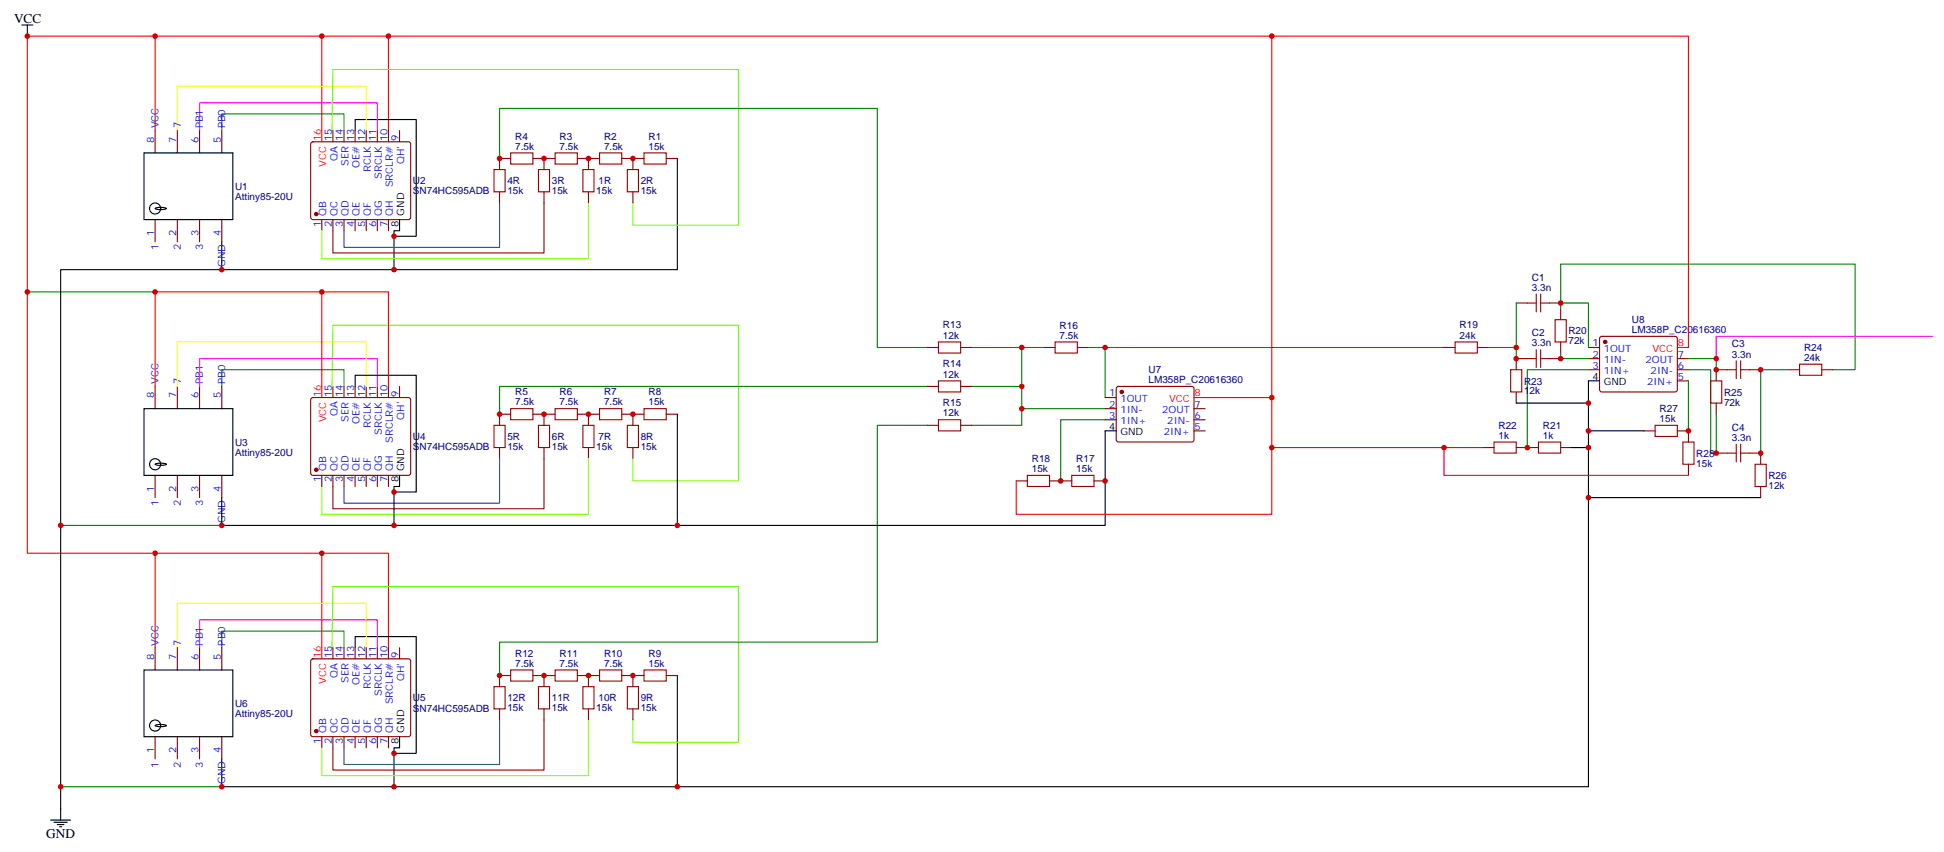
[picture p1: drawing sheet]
<svg xmlns="http://www.w3.org/2000/svg" width="617mm" height="270mm" viewBox="0 0 617 270" stroke-linecap="round" stroke-linejoin="round" font-family="sans-serif">
<path d="M49.2 11.5h-40.5v164h40.5M102.2 11.5h21.1v30M123.3 11.5h280.5v114.6h-24.7M403.8 11.5h132.3v98.7h-3.5M49.2 41.5v-30h53v33.5M102.2 92.6h21.1v30M49.2 122.6v-30h53v33.5M403.8 126.1v37.1h-81.1v-10.6M403.8 142h67M458.5 142v8.8h77.6M102.2 175.5h21.1v30M49.2 205.5v-30h53v33.5" fill="none" stroke="#f00" stroke-width=".35"/>
<g fill="none" stroke="#000" stroke-width=".35">
<path d="M6.9 7.9h3.5M8.7 7.9v3.6M45.7 48.5h28.2v21.2h-28.2zM112.7 41.5v-3.6h19.5v37.1h-7.1M215.1 50.3v35.2h-90M49.3 66a5.1 5.1 0 0 1 3.5 .1 4.6 4.6 0 0 1-3.6 0zM126.9 69.7v3.5h-1.8v12.3h-54.7v-8.8M70.4 85.5h-51.1v174.7M45.7 129.6h28.2v21.2h-28.2zM112.7 122.6v-3.5h19.5v37h-7.1M215.1 131.4v35.3h-90M354.4 136.7h-3.5v30h-135.8"/>
<path d="M481.4 127.9h22.9M504.3 136.7h17.7M507.9 120.8h-3.6v128.8h-289.2M49.3 147.2a5.1 5.1 0 0 1 3.5 .1 4.6 4.6 0 0 1-3.6 0zM126.9 150.8v3.5h-1.8v12.4h-54.7v-8.8M499 142h5.3M504.3 157.9h54.7M45.7 212.5h28.2v21.2h-28.2zM112.7 205.5v-3.5h19.5v37h-7.1M215.1 214.3v35.3h-90M49.3 230.1a5.1 5.1 0 0 1 3.5 .1 4.6 4.6 0 0 1-3.6 0zM126.9 233.7v3.5h-1.8v12.4h-54.7v-8.8"/>
<path d="M16.1 260.2h6.3M17.1 260.9h4.3M18.2 261.6h2.1M18.9 262.3h.7"/>
<circle cx="49.2" cy="66.1" r="1.76"/>
<circle cx="49.2" cy="147.3" r="1.76"/>
<circle cx="49.2" cy="230.2" r="1.76"/>
</g>
<path d="M70.4 41.5v-5.3h38.8v5.3M70.4 122.6v-5.3h38.8v5.3M70.4 205.5v-5.3h38.8v5.3" fill="none" stroke="#360" stroke-width=".35"/>
<path d="M56.3 41.5v-14.2h60v14.2M56.3 122.6v-14.1h60v14.1M56.3 205.5v-14.1h60v14.1" fill="none" stroke="#ff0" stroke-width=".35"/>
<path d="M63.4 41.5v-8.9h56.4v8.9M613.7 106.7h-68.8v7.1M63.4 122.6v-8.8h56.4v8.8M63.4 205.5v-8.8h56.4v8.8" fill="none" stroke="#f0f" stroke-width=".35"/>
<path d="M105.7 41.5l-.3-.1 .3-19.4h128.8v49.4h-33.6v-7M105.7 122.6h-.3l.3-19.4h128.8v49.4h-33.6v-7.1M105.7 205.5h-.3l.3-19.4h128.8v49.4h-33.6v-7.1" fill="none" stroke="#6f0" stroke-width=".35"/>
<g fill="none" stroke="#870000" stroke-width=".35">
<path d="M49.2 41.5v7M56.3 41.5v7M63.4 41.5v7M70.4 41.5v7M98.9 45.2l.4-.2h30.4l.5 .2 .2 .5v23.3l-.2 .5-.5 .2h-30.4l-.5-.3-.2-.4v-23.3zM105.7 41.5v3.5M109.2 41.5v3.5M112.7 41.5v3.5M116.3 41.5v3.5M119.8 41.5v3.5M123.3 41.5v3.5M126.9 41.5v3.5"/>
<path d="M162.1 50.3h-3.5v3.5M169.2 50.3h7M172.7 50.3v3.5M183.3 50.3h7.1M186.8 50.3v3.5M197.4 50.3h7.1M200.9 50.3v3.5M211.5 50.3h3.6M49.2 69.7v7M56.3 69.7v7M63.4 69.7v7M70.4 69.7v7"/>
<path d="M102.2 69.7v3.5M105.7 69.7v3.5M109.2 69.7v3.5M112.7 69.7v3.5M116.3 69.7v3.5M119.8 69.7v3.5M123.3 69.7v3.5M158.6 60.9v3.5M172.7 60.9v3.5M186.8 60.9v3.5M200.9 60.9v3.5M481.4 96.1h3.5"/>
<path d="M492 96.1h3.5M495.5 97.9v3.5M294.4 110.2h3.6M305 110.2h3.5M331.5 110.2h3.5M342.1 110.2h3.5M458.5 110.2h3.5M469.1 110.2h3.5M484.9 113.8h-3.5v3.5M492 113.8h3.5M495.5 108.5v3.5M504.3 110.2h3.6"/>
<path d="M504.3 113.8h3.6M504.3 117.3h3.6M508.1 106.9l.5-.2h23.2l.5 .2 .3 .5-.1 16.5-.7 .5-23.5-.1-.4-.7v-16.2zM532.6 113.8h3.5M532.6 117.3h3.5M548.4 117.3h-3.5v3.5M555.5 117.3h3.5M567.8 117.3h3.6M578.4 117.3h3.5M49.2 122.6v7M56.3 122.6v7M63.4 122.6v7"/>
<path d="M70.4 122.6v7M98.9 126.3l.4-.2h30.4l.5 .2 .2 .5v23.3l-.2 .5-.5 .2h-30.4l-.5-.2-.2-.5v-23.3zM105.7 122.6v3.5M109.2 122.6v3.5M112.7 122.6v3.5M116.3 122.6v3.5M119.8 122.6v3.5M123.3 122.6v3.5M126.9 122.6v3.5M162.1 131.4h-3.5v3.5M169.2 131.4h7M172.7 131.4v3.5"/>
<path d="M183.3 131.4h7.1M186.8 131.4v3.5M197.4 131.4h7.1M200.9 131.4v3.5M211.5 131.4h3.6M294.4 122.6h3.6M294.4 134.9h3.6M305 122.6h3.5M305 134.9h3.5M350.9 126.1h3.5M350.9 129.6h3.5M350.9 133.2h3.5"/>
<path d="M354.6 122.8l.5-.2h23.3l.5 .2 .2 .5-.1 16.5-.6 .4h-23.6l-.4-.7v-16.2zM379.1 129.6h3.5M379.1 133.2h3.5M379.1 136.7h3.5M481.4 124.4v3.5M522 136.7h3.5M532.6 136.7h3.5v3.5M532.6 120.8h3.5M544.9 127.9v3.5M49.2 150.8v7.1M56.3 150.8v7.1M63.4 150.8v7.1"/>
<path d="M70.4 150.8v7.1M102.2 150.8v3.5M105.7 150.8v3.5M109.2 150.8v3.5M112.7 150.8v3.5M116.3 150.8v3.5M119.8 150.8v3.5M123.3 150.8v3.5M158.6 142v3.5M172.7 142v3.5M186.8 142v3.5M200.9 142v3.5"/>
<path d="M322.7 152.6h3.5M333.2 152.6h7.1M347.3 152.6h3.6M470.8 142h3.5M481.4 142h7.1M495.5 142h3.5M536.1 147.3v3.5M544.9 143.8h3.5M555.5 143.8h3.5v3.5M559 154.3v3.6M49.2 205.5v7M56.3 205.5v7"/>
<path d="M63.4 205.5v7M70.4 205.5v7M98.9 209.2l.4-.2h30.4l.5 .2 .2 .5v23.3l-.2 .5-.5 .2h-30.4l-.5-.2-.2-.5v-23.3zM105.7 205.5v3.5M109.2 205.5v3.5M112.7 205.5v3.5M116.3 205.5v3.5M119.8 205.5v3.5M123.3 205.5v3.5M126.9 205.5v3.5M162.1 214.3h-3.5v3.5M169.2 214.3h7"/>
<path d="M172.7 214.3v3.5M183.3 214.3h7.1M186.8 214.3v3.5M197.4 214.3h7.1M200.9 214.3v3.5M211.5 214.3h3.6M49.2 233.7v7.1M56.3 233.7v7.1M63.4 233.7v7.1M70.4 233.7v7.1M102.2 233.7v3.5M105.7 233.7v3.5"/>
<path d="M109.2 233.7v3.5M112.7 233.7v3.5M116.3 233.7v3.5M119.8 233.7v3.5M123.3 233.7v3.5M158.6 224.9v3.5M172.7 224.9v3.5M186.8 224.9v3.5M200.9 224.9v3.5"/>
</g>
<g fill="#870000" stroke="#870000" stroke-width=".35">
<circle cx="100.4" cy="67.9" r=".53"/>
<circle cx="100.4" cy="149" r=".53"/>
<circle cx="100.4" cy="232" r=".53"/>
<circle cx="356.2" cy="124.4" r=".53"/>
<circle cx="509.6" cy="108.5" r=".53"/>
</g>
<path d="M186.8 64.4v17.6h-84.6v-8.8M186.8 145.5v17.7h-84.6v-8.9M186.8 228.4v17.7h-84.6v-8.9" fill="none" stroke="#9f0" stroke-width=".35"/>
<path d="M172.7 64.4v15.9h-67v-7.1M172.7 145.5v15.9h-67v-7.1M172.7 228.4v15.9h-67v-7.1" fill="none" stroke="#900" stroke-width=".35"/>
<path d="M158.6 64.4v14.1h-49.4v-5.3M158.6 145.5v14.1h-49.4v-5.3M158.6 228.4v14.1h-49.4v-5.3" fill="none" stroke="#069" stroke-width=".35"/>
<g fill="none" stroke="#a10000" stroke-width=".35">
<path d="M156.8 53.8h3.6v7.1h-3.6zM162.1 48.5h7.1v3.5h-7.1zM171 53.8h3.5v7.1h-3.5zM176.2 48.5h7.1v3.5h-7.1zM185.1 53.8h3.5v7.1h-3.5zM190.4 48.5h7v3.5h-7zM199.2 53.8h3.5v7.1h-3.5zM204.5 48.5h7v3.5h-7zM484.9 96.1h2.9M487.8 93.3v5.7M489.2 93.3v5.7M489.2 96.1h2.8"/>
<path d="M298 108.5h7v3.5h-7zM335 108.5h7.1v3.5h-7.1zM462 108.5h7.1v3.5h-7.1zM479.6 117.3h3.6v7.1h-3.6zM484.9 113.8h2.9M487.8 110.9v5.7M489.2 113.8h2.8M489.2 110.9v5.7M493.7 101.4h3.6v7.1h-3.6zM548.4 117.3h2.9M551.3 114.5v5.6M552.7 117.3h2.8"/>
<path d="M552.7 114.5v5.6M571.4 115.5h7v3.6h-7zM156.8 134.9h3.6v7.1h-3.6zM162.1 129.6h7.1v3.6h-7.1zM171 134.9h3.5v7.1h-3.5zM176.2 129.6h7.1v3.6h-7.1zM185.1 134.9h3.5v7.1h-3.5zM190.4 129.6h7v3.6h-7zM199.2 134.9h3.5v7.1h-3.5zM204.5 129.6h7v3.6h-7zM298 120.8h7v3.6h-7zM298 133.2h7v3.5h-7z"/>
<path d="M525.5 134.9h7.1v3.6h-7.1zM543.1 120.8h3.6v7.1h-3.6zM326.2 150.8h7v3.5h-7zM340.3 150.8h7v3.5h-7zM474.3 140.2h7.1v3.6h-7.1zM488.5 140.2h7v3.6h-7zM534.3 140.2h3.5v7.1h-3.5zM548.4 143.8h2.9M551.3 140.9v5.7M552.7 140.9v5.7M552.7 143.8h2.8M557.2 147.3h3.6v7h-3.6z"/>
<path d="M156.8 217.8h3.6v7.1h-3.6zM162.1 212.5h7.1v3.6h-7.1zM171 217.8h3.5v7.1h-3.5zM176.2 212.5h7.1v3.6h-7.1zM185.1 217.8h3.5v7.1h-3.5zM190.4 212.5h7v3.6h-7zM199.2 217.8h3.5v7.1h-3.5zM204.5 212.5h7v3.6h-7z"/>
</g>
<g fill="none" stroke="#008700" stroke-width=".35">
<path d="M158.6 50.3v-15.9h120v75.8h15.8M8.7 92.6h40.5M481.4 96.1v14.1M495.5 97.9v-1.8h8.8v14.1M495.5 96.1v-12.3h93.5v33.5h-7.1M308.5 110.2h15.9v19.4h26.5M324.4 110.2h7.1M345.6 110.2h5.3M458.5 110.2h-107.6v15.9M472.6 110.2h8.8v3.6M495.5 112v1.8h8.8M504.3 117.3h-19.4v24.7"/>
<path d="M536.1 113.8h8.8v3.5M536.1 117.3h7v26.5h1.8v-12.4M567.8 117.3h-8.8v26.5M294.4 122.6h-135.8v8.8M294.4 134.9h-15.8v68.8h-120v10.6M308.5 122.6h15.9M324.4 129.6v5.3h-15.9M350.9 133.2h-14.1v19.4M536.1 120.8v15.9M19.3 166.7h51.1M19.3 249.6h51.1"/>
</g>
<g fill="#c00">
<circle cx="102.2" cy="11.5" r=".88"/>
<circle cx="125.1" cy="85.5" r=".88"/>
<circle cx="200.9" cy="50.3" r=".88"/>
<circle cx="186.8" cy="50.3" r=".88"/>
<circle cx="172.7" cy="50.3" r=".88"/>
<circle cx="125.1" cy="75" r=".88"/>
<circle cx="125.1" cy="156.1" r=".88"/>
<circle cx="172.7" cy="131.4" r=".88"/>
<circle cx="186.8" cy="131.4" r=".88"/>
<circle cx="200.9" cy="131.4" r=".88"/>
<circle cx="125.1" cy="166.7" r=".88"/>
<circle cx="102.2" cy="92.6" r=".88"/>
<circle cx="102.2" cy="175.5" r=".88"/>
<circle cx="125.1" cy="249.6" r=".88"/>
<circle cx="200.9" cy="214.3" r=".88"/>
<circle cx="186.8" cy="214.3" r=".88"/>
<circle cx="172.7" cy="214.3" r=".88"/>
<circle cx="125.1" cy="239" r=".88"/>
<circle cx="49.2" cy="175.5" r=".88"/>
<circle cx="49.2" cy="92.6" r=".88"/>
<circle cx="8.7" cy="92.6" r=".88"/>
<circle cx="49.2" cy="11.5" r=".88"/>
<circle cx="8.7" cy="11.5" r=".88"/>
<circle cx="70.4" cy="85.5" r=".88"/>
<circle cx="70.4" cy="166.7" r=".88"/>
<circle cx="19.3" cy="166.7" r=".88"/>
<circle cx="70.4" cy="249.6" r=".88"/>
<circle cx="19.3" cy="249.6" r=".88"/>
<circle cx="158.6" cy="50.3" r=".88"/>
<circle cx="158.6" cy="131.4" r=".88"/>
<circle cx="158.6" cy="214.3" r=".88"/>
<circle cx="324.4" cy="129.6" r=".88"/>
<circle cx="324.4" cy="122.6" r=".88"/>
<circle cx="350.9" cy="110.2" r=".88"/>
<circle cx="324.4" cy="110.2" r=".88"/>
<circle cx="123.3" cy="11.5" r=".88"/>
<circle cx="215.1" cy="166.7" r=".88"/>
<circle cx="350.9" cy="152.6" r=".88"/>
<circle cx="336.8" cy="152.6" r=".88"/>
<circle cx="403.8" cy="126.1" r=".88"/>
<circle cx="481.4" cy="110.2" r=".88"/>
<circle cx="495.5" cy="113.8" r=".88"/>
<circle cx="495.5" cy="96.1" r=".88"/>
<circle cx="215.1" cy="249.6" r=".88"/>
<circle cx="504.3" cy="142" r=".88"/>
<circle cx="403.8" cy="142" r=".88"/>
<circle cx="484.9" cy="142" r=".88"/>
<circle cx="481.4" cy="113.8" r=".88"/>
<circle cx="504.3" cy="127.9" r=".88"/>
<circle cx="559" cy="117.3" r=".88"/>
<circle cx="544.9" cy="117.3" r=".88"/>
<circle cx="544.9" cy="143.8" r=".88"/>
<circle cx="559" cy="143.8" r=".88"/>
<circle cx="504.3" cy="157.9" r=".88"/>
<circle cx="536.1" cy="136.7" r=".88"/>
<circle cx="504.3" cy="136.7" r=".88"/>
<circle cx="458.5" cy="142" r=".88"/>
<circle cx="403.8" cy="11.5" r=".88"/>
<circle cx="544.9" cy="113.8" r=".88"/>
</g>
<g font-size="4.2">
<text x="4.4" y="7.2">VCC</text>
<text x="14.7" y="265.8">GND</text>
</g>
<g font-size="3.2" fill="#00f">
<text x="50.3" y="40.7" transform="rotate(-90 50.3 40.7)">VCC</text>
<text x="57.4" y="40.7" transform="rotate(-90 57.4 40.7)">7</text>
<text x="64.4" y="40.7" transform="rotate(-90 64.4 40.7)">PB1</text>
<text x="71.5" y="40.7" transform="rotate(-90 71.5 40.7)">PB0</text>
<text x="48.9" y="45.2" transform="rotate(-90 48.9 45.2)">8</text>
<text x="56" y="45.2" transform="rotate(-90 56 45.2)">7</text>
<text x="63" y="45.2" transform="rotate(-90 63 45.2)">6</text>
<text x="70.1" y="45.2" transform="rotate(-90 70.1 45.2)">5</text>
<text x="105.3" y="44.8" transform="rotate(-90 105.3 44.8)">15</text>
<text x="108.9" y="44.8" transform="rotate(-90 108.9 44.8)">14</text>
<text x="112.4" y="44.8" transform="rotate(-90 112.4 44.8)">13</text>
<text x="115.9" y="44.8" transform="rotate(-90 115.9 44.8)">12</text>
<text x="119.5" y="44.8" transform="rotate(-90 119.5 44.8)">11</text>
<text x="123" y="44.8" transform="rotate(-90 123 44.8)">10</text>
<text x="126.5" y="44.8" transform="rotate(-90 126.5 44.8)">9</text>
<text x="107.1" y="51" transform="rotate(-90 107.1 51)">QA</text>
<text x="110.6" y="52.7" transform="rotate(-90 110.6 52.7)">SER</text>
<text x="114.2" y="53.4" transform="rotate(-90 114.2 53.4)">OE#</text>
<text x="128.3" y="52" transform="rotate(-90 128.3 52)">QH'</text>
<text x="117.7" y="54.7" transform="rotate(-90 117.7 54.7)">RCLK</text>
<text x="121.2" y="56.8" transform="rotate(-90 121.2 56.8)">SRCLK</text>
<text x="124.7" y="59.4" transform="rotate(-90 124.7 59.4)">SRCLR#</text>
<text x="101.8" y="71.9" transform="rotate(-90 101.8 71.9)">1</text>
<text x="103.6" y="68.4" transform="rotate(-90 103.6 68.4)">QB</text>
<text x="105.3" y="71.9" transform="rotate(-90 105.3 71.9)">2</text>
<text x="107.1" y="68.4" transform="rotate(-90 107.1 68.4)">QC</text>
<text x="108.9" y="71.9" transform="rotate(-90 108.9 71.9)">3</text>
<text x="110.6" y="68.4" transform="rotate(-90 110.6 68.4)">QD</text>
<text x="112.4" y="71.9" transform="rotate(-90 112.4 71.9)">4</text>
<text x="114.2" y="68.4" transform="rotate(-90 114.2 68.4)">QE</text>
<text x="115.9" y="71.9" transform="rotate(-90 115.9 71.9)">5</text>
<text x="117.7" y="68.4" transform="rotate(-90 117.7 68.4)">QF</text>
<text x="119.5" y="71.9" transform="rotate(-90 119.5 71.9)">6</text>
<text x="121.2" y="68.4" transform="rotate(-90 121.2 68.4)">QG</text>
<text x="123" y="71.9" transform="rotate(-90 123 71.9)">7</text>
<text x="124.7" y="68.4" transform="rotate(-90 124.7 68.4)">QH</text>
<text x="48.9" y="75" transform="rotate(-90 48.9 75)">1</text>
<text x="56" y="75" transform="rotate(-90 56 75)">2</text>
<text x="63" y="75" transform="rotate(-90 63 75)">3</text>
<text x="70.1" y="75" transform="rotate(-90 70.1 75)">4</text>
<text x="50.3" y="79.4" transform="rotate(-90 50.3 79.4)">1</text>
<text x="57.4" y="79.4" transform="rotate(-90 57.4 79.4)">2</text>
<text x="64.4" y="79.4" transform="rotate(-90 64.4 79.4)">3</text>
<text x="71.5" y="84.7" transform="rotate(-90 71.5 84.7)">GND</text>
<text x="505.7" y="109.9">1</text>
<text x="505.7" y="113.4">2</text>
<text x="509.2" y="111.7">1OUT</text>
<text x="532.7" y="113.4">7</text>
<text x="505.7" y="116.9">3</text>
<text x="509.2" y="115.2">1IN-</text>
<text x="509.2" y="118.7">1IN+</text>
<text x="522.5" y="115.2">2OUT</text>
<text x="524.1" y="118.7">2IN-</text>
<text x="532.7" y="116.9">6</text>
<text x="50.3" y="121.9" transform="rotate(-90 50.3 121.9)">VCC</text>
<text x="57.4" y="121.9" transform="rotate(-90 57.4 121.9)">7</text>
<text x="64.4" y="121.9" transform="rotate(-90 64.4 121.9)">PB1</text>
<text x="71.5" y="121.9" transform="rotate(-90 71.5 121.9)">PB0</text>
<text x="105.3" y="125.9" transform="rotate(-90 105.3 125.9)">15</text>
<text x="108.9" y="125.9" transform="rotate(-90 108.9 125.9)">14</text>
<text x="112.4" y="125.9" transform="rotate(-90 112.4 125.9)">13</text>
<text x="115.9" y="125.9" transform="rotate(-90 115.9 125.9)">12</text>
<text x="119.5" y="125.9" transform="rotate(-90 119.5 125.9)">11</text>
<text x="123" y="125.9" transform="rotate(-90 123 125.9)">10</text>
<text x="126.5" y="125.9" transform="rotate(-90 126.5 125.9)">9</text>
<text x="352.2" y="125.8">1</text>
<text x="522.9" y="122.2">2IN+</text>
<text x="532.7" y="120.5">5</text>
<text x="48.9" y="126.4" transform="rotate(-90 48.9 126.4)">8</text>
<text x="56" y="126.4" transform="rotate(-90 56 126.4)">7</text>
<text x="63" y="126.4" transform="rotate(-90 63 126.4)">6</text>
<text x="70.1" y="126.4" transform="rotate(-90 70.1 126.4)">5</text>
<text x="352.2" y="129.3">2</text>
<text x="355.7" y="127.5">1OUT</text>
<text x="355.7" y="131.1">1IN-</text>
<text x="369" y="131.1">2OUT</text>
<text x="379.3" y="129.3">7</text>
<text x="107.1" y="132.1" transform="rotate(-90 107.1 132.1)">QA</text>
<text x="110.6" y="133.8" transform="rotate(-90 110.6 133.8)">SER</text>
<text x="114.2" y="134.5" transform="rotate(-90 114.2 134.5)">OE#</text>
<text x="117.7" y="135.8" transform="rotate(-90 117.7 135.8)">RCLK</text>
<text x="121.2" y="138" transform="rotate(-90 121.2 138)">SRCLK</text>
<text x="128.3" y="133.2" transform="rotate(-90 128.3 133.2)">QH'</text>
<text x="352.2" y="132.8">3</text>
<text x="355.7" y="134.6">1IN+</text>
<text x="370.6" y="134.6">2IN-</text>
<text x="379.3" y="136.3">5</text>
<text x="379.3" y="132.8">6</text>
<text x="124.7" y="140.6" transform="rotate(-90 124.7 140.6)">SRCLR#</text>
<text x="369.5" y="138.1">2IN+</text>
<text x="103.6" y="149.5" transform="rotate(-90 103.6 149.5)">QB</text>
<text x="107.1" y="149.5" transform="rotate(-90 107.1 149.5)">QC</text>
<text x="110.6" y="149.5" transform="rotate(-90 110.6 149.5)">QD</text>
<text x="114.2" y="149.5" transform="rotate(-90 114.2 149.5)">QE</text>
<text x="117.7" y="149.5" transform="rotate(-90 117.7 149.5)">QF</text>
<text x="121.2" y="149.5" transform="rotate(-90 121.2 149.5)">QG</text>
<text x="124.7" y="149.5" transform="rotate(-90 124.7 149.5)">QH</text>
<text x="101.8" y="153" transform="rotate(-90 101.8 153)">1</text>
<text x="105.3" y="153" transform="rotate(-90 105.3 153)">2</text>
<text x="108.9" y="153" transform="rotate(-90 108.9 153)">3</text>
<text x="112.4" y="153" transform="rotate(-90 112.4 153)">4</text>
<text x="115.9" y="153" transform="rotate(-90 115.9 153)">5</text>
<text x="119.5" y="153" transform="rotate(-90 119.5 153)">6</text>
<text x="123" y="153" transform="rotate(-90 123 153)">7</text>
<text x="48.9" y="156.1" transform="rotate(-90 48.9 156.1)">1</text>
<text x="50.3" y="160.6" transform="rotate(-90 50.3 160.6)">1</text>
<text x="56" y="156.1" transform="rotate(-90 56 156.1)">2</text>
<text x="57.4" y="160.6" transform="rotate(-90 57.4 160.6)">2</text>
<text x="63" y="156.1" transform="rotate(-90 63 156.1)">3</text>
<text x="64.4" y="160.6" transform="rotate(-90 64.4 160.6)">3</text>
<text x="70.1" y="156.1" transform="rotate(-90 70.1 156.1)">4</text>
<text x="71.5" y="165.9" transform="rotate(-90 71.5 165.9)">GND</text>
<text x="48.9" y="209.3" transform="rotate(-90 48.9 209.3)">8</text>
<text x="50.3" y="204.8" transform="rotate(-90 50.3 204.8)">VCC</text>
<text x="56" y="209.3" transform="rotate(-90 56 209.3)">7</text>
<text x="57.4" y="204.8" transform="rotate(-90 57.4 204.8)">7</text>
<text x="63" y="209.3" transform="rotate(-90 63 209.3)">6</text>
<text x="64.4" y="204.8" transform="rotate(-90 64.4 204.8)">PB1</text>
<text x="70.1" y="209.3" transform="rotate(-90 70.1 209.3)">5</text>
<text x="71.5" y="204.8" transform="rotate(-90 71.5 204.8)">PB0</text>
<text x="105.3" y="208.8" transform="rotate(-90 105.3 208.8)">15</text>
<text x="108.9" y="208.8" transform="rotate(-90 108.9 208.8)">14</text>
<text x="112.4" y="208.8" transform="rotate(-90 112.4 208.8)">13</text>
<text x="115.9" y="208.8" transform="rotate(-90 115.9 208.8)">12</text>
<text x="119.5" y="208.8" transform="rotate(-90 119.5 208.8)">11</text>
<text x="123" y="208.8" transform="rotate(-90 123 208.8)">10</text>
<text x="126.5" y="208.8" transform="rotate(-90 126.5 208.8)">9</text>
<text x="107.1" y="215" transform="rotate(-90 107.1 215)">QA</text>
<text x="110.6" y="216.7" transform="rotate(-90 110.6 216.7)">SER</text>
<text x="114.2" y="217.4" transform="rotate(-90 114.2 217.4)">OE#</text>
<text x="117.7" y="218.7" transform="rotate(-90 117.7 218.7)">RCLK</text>
<text x="121.2" y="220.9" transform="rotate(-90 121.2 220.9)">SRCLK</text>
<text x="128.3" y="216.1" transform="rotate(-90 128.3 216.1)">QH'</text>
<text x="124.7" y="223.5" transform="rotate(-90 124.7 223.5)">SRCLR#</text>
<text x="103.6" y="232.4" transform="rotate(-90 103.6 232.4)">QB</text>
<text x="107.1" y="232.4" transform="rotate(-90 107.1 232.4)">QC</text>
<text x="110.6" y="232.4" transform="rotate(-90 110.6 232.4)">QD</text>
<text x="114.2" y="232.4" transform="rotate(-90 114.2 232.4)">QE</text>
<text x="117.7" y="232.4" transform="rotate(-90 117.7 232.4)">QF</text>
<text x="121.2" y="232.4" transform="rotate(-90 121.2 232.4)">QG</text>
<text x="124.7" y="232.4" transform="rotate(-90 124.7 232.4)">QH</text>
<text x="48.9" y="239" transform="rotate(-90 48.9 239)">1</text>
<text x="56" y="239" transform="rotate(-90 56 239)">2</text>
<text x="63" y="239" transform="rotate(-90 63 239)">3</text>
<text x="70.1" y="239" transform="rotate(-90 70.1 239)">4</text>
<text x="101.8" y="235.9" transform="rotate(-90 101.8 235.9)">1</text>
<text x="105.3" y="235.9" transform="rotate(-90 105.3 235.9)">2</text>
<text x="108.9" y="235.9" transform="rotate(-90 108.9 235.9)">3</text>
<text x="112.4" y="235.9" transform="rotate(-90 112.4 235.9)">4</text>
<text x="115.9" y="235.9" transform="rotate(-90 115.9 235.9)">5</text>
<text x="119.5" y="235.9" transform="rotate(-90 119.5 235.9)">6</text>
<text x="123" y="235.9" transform="rotate(-90 123 235.9)">7</text>
<text x="50.3" y="243.5" transform="rotate(-90 50.3 243.5)">1</text>
<text x="57.4" y="243.5" transform="rotate(-90 57.4 243.5)">2</text>
<text x="64.4" y="243.5" transform="rotate(-90 64.4 243.5)">3</text>
<text x="71.5" y="248.8" transform="rotate(-90 71.5 248.8)">GND</text>
</g>
<g font-size="3.2" fill="#f00">
<text x="101.8" y="44.8" transform="rotate(-90 101.8 44.8)">16</text>
<text x="103.6" y="52.9" transform="rotate(-90 103.6 52.9)">VCC</text>
<text x="524.6" y="111.7">VCC</text>
<text x="532.7" y="109.9">8</text>
<text x="101.8" y="125.9" transform="rotate(-90 101.8 125.9)">16</text>
<text x="379.3" y="125.8">8</text>
<text x="371.2" y="127.5">VCC</text>
<text x="103.6" y="134" transform="rotate(-90 103.6 134)">VCC</text>
<text x="101.8" y="208.8" transform="rotate(-90 101.8 208.8)">16</text>
<text x="103.6" y="216.9" transform="rotate(-90 103.6 216.9)">VCC</text>
</g>
<g font-size="3.2" fill="#000080">
<text x="163.6" y="47.4">7.5k</text>
<text x="163.6" y="44.3">R4</text>
<text x="177.7" y="47.4">7.5k</text>
<text x="177.7" y="44.3">R3</text>
<text x="191.8" y="47.4">7.5k</text>
<text x="191.8" y="44.3">R2</text>
<text x="205.9" y="47.4">15k</text>
<text x="205.9" y="44.3">R1</text>
<text x="131.1" y="58.5">U2</text>
<text x="161.1" y="58.5">4R</text>
<text x="175.2" y="58.5">3R</text>
<text x="190" y="58.5">1R</text>
<text x="203.4" y="58.5">2R</text>
<text x="74.6" y="63.4">Attiny85-20U</text>
<text x="74.6" y="60.2">U1</text>
<text x="131.1" y="61.7">SN74HC595ADB</text>
<text x="161.1" y="61.6">15k</text>
<text x="175.2" y="61.6">15k</text>
<text x="189.3" y="61.6">15k</text>
<text x="203.4" y="61.6">15k</text>
<text x="486.4" y="89.1">C1</text>
<text x="486.4" y="92.3">3.3n</text>
<text x="299.4" y="107.4">12k</text>
<text x="299.4" y="104.2">R13</text>
<text x="336.4" y="107.4">7.5k</text>
<text x="336.4" y="104.2">R16</text>
<text x="463.4" y="107.4">24k</text>
<text x="463.4" y="104.2">R19</text>
<text x="486.4" y="106.7">C2</text>
<text x="498" y="106.1">R20</text>
<text x="518.1" y="105.7">LM358P_C20616360</text>
<text x="518.1" y="102.5">U8</text>
<text x="486.4" y="109.9">3.3n</text>
<text x="498" y="109.3">72k</text>
<text x="549.9" y="113.4">3.3n</text>
<text x="549.9" y="110.2">C3</text>
<text x="572.8" y="111.3">R24</text>
<text x="299.4" y="119.8">12k</text>
<text x="299.4" y="116.5">R14</text>
<text x="364.6" y="118.4">U7</text>
<text x="572.8" y="114.5">24k</text>
<text x="163.6" y="125.5">R5</text>
<text x="177.7" y="125.5">R6</text>
<text x="191.8" y="125.5">R7</text>
<text x="205.9" y="125.5">R8</text>
<text x="364.6" y="121.5">LM358P_C20616360</text>
<text x="483.9" y="125.1">12k</text>
<text x="483.9" y="122">R23</text>
<text x="547.4" y="125.5">R25</text>
<text x="163.6" y="128.6">7.5k</text>
<text x="177.7" y="128.6">7.5k</text>
<text x="191.8" y="128.6">7.5k</text>
<text x="205.9" y="128.6">15k</text>
<text x="299.4" y="128.9">R15</text>
<text x="526.9" y="130.7">R27</text>
<text x="547.4" y="128.7">72k</text>
<text x="299.4" y="132.1">12k</text>
<text x="475.8" y="136">R22</text>
<text x="489.9" y="136">R21</text>
<text x="526.9" y="133.9">15k</text>
<text x="549.9" y="136.7">C4</text>
<text x="74.6" y="141.4">U3</text>
<text x="131.1" y="142.8">SN74HC595ADB</text>
<text x="131.1" y="139.6">U4</text>
<text x="161.1" y="142.8">15k</text>
<text x="161.1" y="139.6">5R</text>
<text x="175.2" y="142.8">15k</text>
<text x="175.2" y="139.6">6R</text>
<text x="189.3" y="142.8">15k</text>
<text x="190" y="139.6">7R</text>
<text x="203.4" y="142.8">15k</text>
<text x="203.4" y="139.6">8R</text>
<text x="475.8" y="139.2">1k</text>
<text x="489.9" y="139.2">1k</text>
<text x="549.9" y="139.9">3.3n</text>
<text x="74.6" y="144.6">Attiny85-20U</text>
<text x="327.6" y="149.8">15k</text>
<text x="327.6" y="146.6">R18</text>
<text x="341.7" y="149.8">15k</text>
<text x="341.7" y="146.6">R17</text>
<text x="538.6" y="148.1">15k</text>
<text x="538.6" y="144.9">R28</text>
<text x="561.5" y="155.1">12k</text>
<text x="561.5" y="152">R26</text>
<text x="163.6" y="208.4">R12</text>
<text x="177.7" y="208.4">R11</text>
<text x="191.8" y="208.4">R10</text>
<text x="205.9" y="208.4">R9</text>
<text x="163.6" y="211.5">7.5k</text>
<text x="177.7" y="211.5">7.5k</text>
<text x="191.8" y="211.5">7.5k</text>
<text x="205.9" y="211.5">15k</text>
<text x="74.6" y="227.5">Attiny85-20U</text>
<text x="74.6" y="224.3">U6</text>
<text x="131.1" y="225.7">SN74HC595ADB</text>
<text x="131.1" y="222.5">U5</text>
<text x="161.1" y="225.7">15k</text>
<text x="161.1" y="222.5">12R</text>
<text x="175.2" y="225.7">15k</text>
<text x="175.2" y="222.5">11R</text>
<text x="189.3" y="225.7">15k</text>
<text x="190" y="222.5">10R</text>
<text x="203.4" y="225.7">15k</text>
<text x="203.4" y="222.5">9R</text>
</g>
<g font-size="3.2">
<text x="126.5" y="71.9" transform="rotate(-90 126.5 71.9)">8</text>
<text x="128.3" y="68.4" transform="rotate(-90 128.3 68.4)">GND</text>
<text x="505.7" y="120.5">4</text>
<text x="509.2" y="122.2">GND</text>
<text x="352.2" y="136.3">4</text>
<text x="355.7" y="138.1">GND</text>
<text x="128.3" y="149.5" transform="rotate(-90 128.3 149.5)">GND</text>
<text x="126.5" y="153" transform="rotate(-90 126.5 153)">8</text>
<text x="128.3" y="232.4" transform="rotate(-90 128.3 232.4)">GND</text>
<text x="126.5" y="235.9" transform="rotate(-90 126.5 235.9)">8</text>
</g>
</svg>
